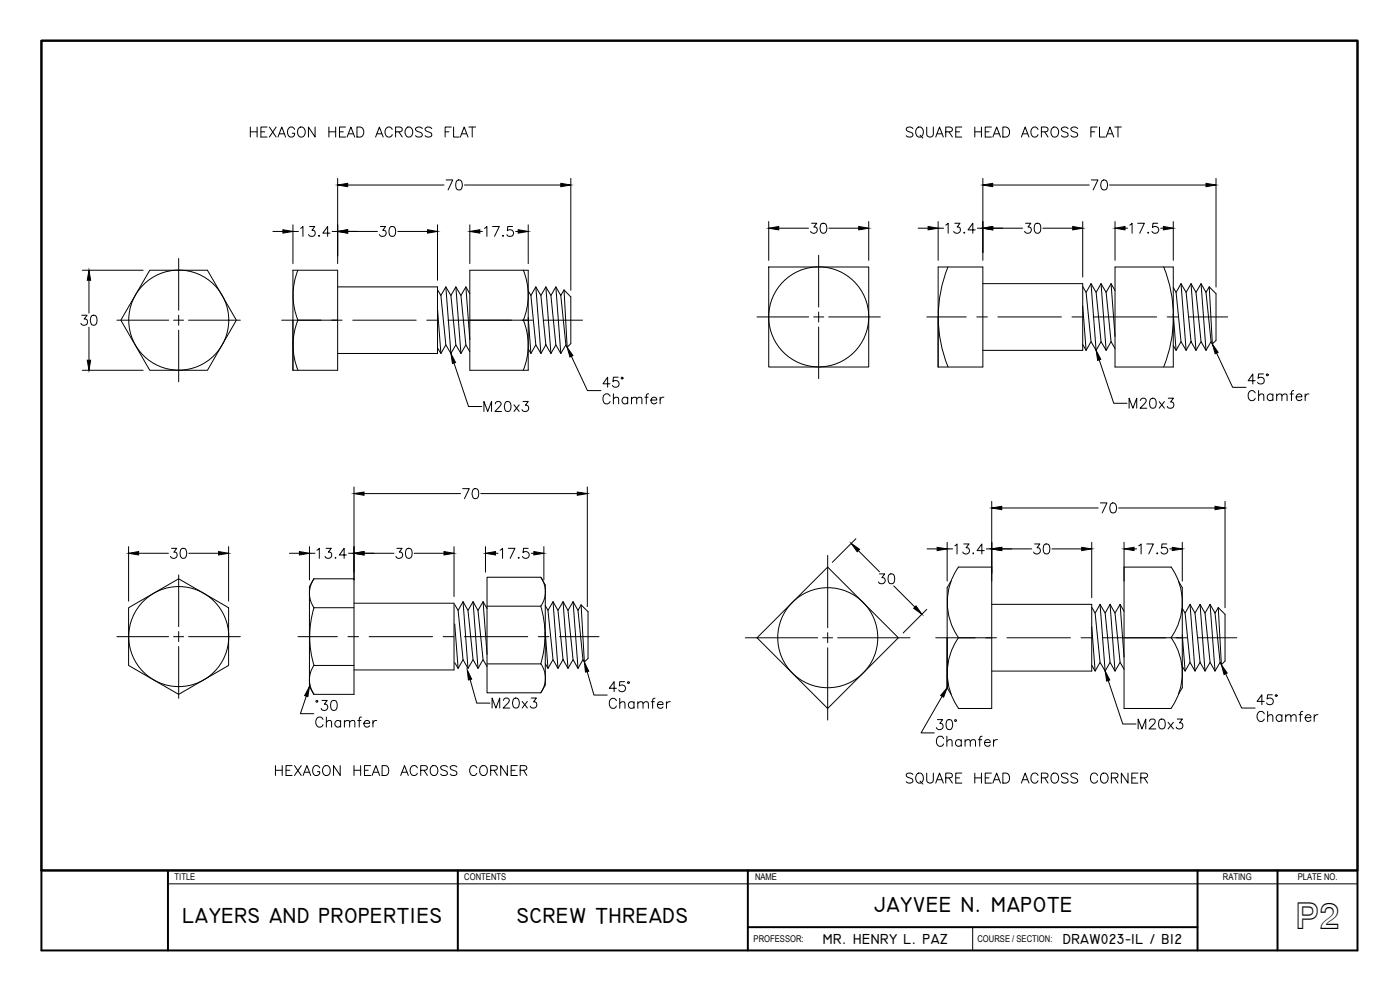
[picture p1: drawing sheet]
<svg xmlns="http://www.w3.org/2000/svg" width="420mm" height="297mm" viewBox="0 0 420 297" stroke-linecap="round" stroke-linejoin="round" font-family="sans-serif">
<!-- layer: 0 -->
<g fill="none" stroke="#000" stroke-width=".3">
<path d="M44.9 81.1h17.4l8.6 15-8.6 15h-17.4l-8.6-15zM87.9 81.1h13.4v30h-13.4zM89.4 81.1a20 20 0 0 0 0 14.9 20 20 0 0 0 0 15M101.3 86.1h30v20h-30M131.3 86.9l1 1.8 1.5 14.8 1.5 2.6 1.5-2.6M131.3 92.8l1 13.3M132.3 88.7l1.5-2.6 1.5 2.6 1.5 14.8 1.5 2.6 1.5-2.6M133.8 86.1l1.5 20M135.3 88.7l1.5-2.6 1.5 2.6 1.5 14.8 1.2 2.1M136.8 86.1l1.5 20M139.8 86.1l1.2 15.8M141 88.2l-1.2-2.1-1.5 2.6"/>
<path d="M141 81.1h17.5v30h-17.5zM157.1 81.1a20 20 0 0 1 0 14.9 20 20 0 0 1 0 15M158.5 87.3l.8 1.4 1.5 14.8 1.5 2.6 1.5-2.6M158.5 95.2l.8 10.9M159.3 88.7l1.5-2.6 1.5 2.6M160.8 86.1l1.5 20M163.8 86.1l1.5 2.6 1.5 14.8-1.5 2.6-1.5-2.6-1.5-14.8zM163.8 86.1l1.5 20M166.8 86.1l1.5 20M168.3 88.7l1.5 14.8M169.3 87l-1 1.7-1.5-2.6-1.5 2.6M169.3 87l2 2.1v14l-1.1 1.1"/>
<path d="M169.3 87l.9 17.2M230.7 80.1h30v30h-30zM281.5 80.1h13.5v30h-13.5zM284.5 80.1a40 40 0 0 0 0 30M295 85.1h29.9v20h-29.9M324.9 86l1.1 1.7 1.4 14.8 1.6 2.6 1.4-2.6M324.9 91.8l1.1 13.3M326 87.7l1.4-2.6 1.6 2.6 1.4 14.8 1.6 2.6 1.4-2.6M327.4 85.1l1.6 20M329 87.7l1.4-2.6 1.6 2.6 1.4 14.8 1.2 2.1M330.4 85.1l1.6 20M333.4 85.1l1.2 15.8"/>
<path d="M334.6 87.2l-1.2-2.1-1.4 2.6M334.6 80.1h17.5v30h-17.5zM349.2 80.1a40 40 0 0 1 0 30M352.1 86.3l.9 1.4 1.4 14.8 1.6 2.6 1.4-2.6M352.1 94.2l.9 10.9M353 87.7l1.4-2.6 1.6 2.6M354.4 85.1l1.6 20M357.4 85.1l1.5 2.6 1.6 14.8-1.6 2.6-1.5-2.6-1.4-14.8zM357.4 85.1l1.5 20M360.5 85.1l1.4 20M361.9 87.7l1.6 14.8M362.9 86.1l-1 1.6-1.4-2.6-1.6 2.6"/>
<path d="M362.9 86.1l2 2v14l-1.1 1.1M362.9 86.1l.9 17.1M133.8 103.5l-1.5 2.6-1-1.7M160.8 103.5l-1.5 2.6-.8-1.4M166.8 103.5l1.5 2.6 1.5-2.6 .4 .7M327.4 102.5l-1.4 2.6-1.1-1.7M354.4 102.5l-1.4 2.6-.9-1.4M360.5 102.5l1.4 2.6 1.6-2.6 .3 .7M94.2 173.7h12v34.6h-12l-1.3-2.3v-30zM94.2 173.7a7.5 7.5 0 0 0 0 8.6M146.2 173.2h16.1l1.3 2.3v30l-1.3 2.4h-16.1zM162.3 173.2a7.5 7.5 0 0 1 0 8.7"/>
<path d="M248.4 170.2l21.2 21.2-21.2 21.2-21.2-21.2zM285.4 174.4l-1.1 1.9v30l1.1 2M287.6 170.2h10v42.4h-10M287.7 170.1a18.4 18.4 0 0 0 0 21.2 18.4 18.4 0 0 0 0 21.2M351.5 170.1a18.4 18.4 0 0 1 0 21.2 18.4 18.4 0 0 1 0 21.2M351.5 170.2h-14.2v42.4h14.2M353.7 174.4l1.1 1.9v30l-1.1 2M38.6 182.3l15-8.6 15 8.6v17.4l-15 8.6-15-8.6zM94.2 182.3h12M94.2 199.7h12M94.2 182.3a29.9 29.9 0 0 0 0 17.4M94.2 199.6a7.5 7.5 0 0 0 0 8.7"/>
<path d="M106.2 181h30.1v20h-30.1M136.5 181.4l1 1.7 1.5 14.8 1.4 2.6 1.6-2.6M136.5 187.2l1 13.3M137.5 183.1l1.5-2.6 1.4 2.6 1.6 14.8 1.5 2.6 1.5-2.6M139 197.9l-1.5 2.6-1-1.7M139 180.5l1.4 20M140.4 183.1l1.6-2.6 1.5 2.6 1.5 14.8 1.2 2.1M142 180.5l1.5 20M145 180.5l1.2 15.9M146.2 182.6l-1.2-2.1-1.5 2.6M146.2 181.9h16.1M162.3 181.9a29.9 29.9 0 0 1 0 17.3h-16.1"/>
<path d="M162.3 199.2a7.5 7.5 0 0 1 0 8.6M163.6 181.7l.9 1.4 1.5 14.8 1.5 2.6 1.5-2.6M163.6 189.7l.9 10.8M164.5 183.1l1.5-2.6 1.5 2.6M166 197.9l-1.5 2.6-.9-1.3M166 180.5l1.5 20M169 180.5l1.5 2.6 1.5 14.8-1.5 2.6-1.5-2.6-1.5-14.8zM169 180.5l1.5 20M172 197.9l1.5 2.6 1.4-2.6 .5 .7M172 180.5l1.5 20M173.5 183.1l1.4 14.8M174.4 181.5l-.9 1.6-1.5-2.6-1.5 2.6"/>
<path d="M174.4 181.5l1 17.1M174.4 181.5l2.1 2v14l-1.1 1.1M297.6 181.3h30v20.1h-30M327.6 182.2l1.1 1.8 1.4 14.7 1.6 2.7 1.4-2.7M327.6 188l1.1 13.4M328.7 184l1.4-2.7 1.6 2.7 1.4 14.7 1.5 2.7 1.6-2.7M330.1 198.7l-1.4 2.7-1.1-1.8M330.1 181.3l1.6 20.1M331.7 184l1.4-2.7 1.5 2.7 1.6 14.7 1.1 2.1M333.1 181.3l1.5 20.1M336.2 181.3l1.1 15.9M337.3 183.4l-1.1-2.1-1.6 2.7"/>
<path d="M354.8 182.6l.9 1.4 1.5 14.7 1.4 2.7 1.6-2.7M354.8 190.5l.9 10.9M355.7 184l1.5-2.7 1.4 2.7M357.2 198.7l-1.5 2.7-.9-1.4M357.2 181.3l1.4 20.1M360.2 181.3l1.4 2.7 1.6 14.7-1.6 2.7-1.4-2.7-1.6-14.7zM360.2 181.3l1.4 20.1M363.2 198.7l1.4 2.7 1.6-2.7 .4 .7M363.2 181.3l1.4 20.1M364.6 184l1.6 14.7M365.6 182.3l-1 1.7-1.4-2.7-1.6 2.7M365.6 182.3l2.1 2v14l-1.1 1.1"/>
<path d="M365.6 182.3l1 17.1"/>
<circle cx="53.6" cy="96" r="15"/>
<circle cx="245.7" cy="95.1" r="15"/>
<circle cx="53.6" cy="191" r="15"/>
<circle cx="248.4" cy="191.3" r="15"/>
</g>
<!-- layer: CENTERLINES -->
<g fill="none" stroke="#000" stroke-width=".3">
<path d="M53.6 77.6v15.5M245.7 76.6v15.5M35.1 96.1h15.5M52.1 96.1h3M53.6 94.6v3M53.6 99.1v15.5M56.6 96.1h15.5M84.5 96.1h18.2M105.9 96.1h19M128.1 96.1h3.2M134.4 96.1h25.4M163 96.1h11.8"/>
<path d="M227.2 95.1h15.5M244.2 95.1h3M245.7 93.6v3M245.7 98.1v15.5M248.7 95.1h15.5M278.2 95.1h11.8M293.1 95.1h3.2M299.5 95.1h19M321.7 95.1h3.2M328.1 95.1h19M350.3 95.1h3.2M356.6 95.1h11.9"/>
<path d="M53.6 172.5v15.5M248.4 166.6v21.8M35.1 191h15.5M52.1 191h3M53.6 189.5v3M53.6 194v15.5M56.6 191h15.5M89.4 191h11.8M104.4 191h3.2M110.8 191h19M133 191h3.2M139.3 191h19.1"/>
<path d="M161.6 191h3.1M167.9 191h11.9M223.7 191.4h21.7M246.9 191.4h3M248.4 189.8v3M248.4 194.4v21.6M251.4 191.4h21.7M280.8 191.4h18.2M302.2 191.4h19.1M324.4 191.4h3.2M330.8 191.4h25.4M359.4 191.4h11.8"/>
</g>
<!-- layer: DIMENSIONS -->
<g fill="none" stroke="#000" stroke-width=".3">
<path d="M101.3 53.5v25.6M104.3 55.5h29M133.9 54h2l-1.4 3M137.2 54.2a.9 .9 0 0 1 1.4 .4 1.49 1.49 0 0 1-1 2.4 1.31 1.31 0 0 1-.8-1.7zM139.4 55.5h28.9M171.3 53.5v33.6M295 53.5v24.6M297.9 55.5h29M327.5 54h2l-1.4 3M330.8 54.2a.91 .91 0 0 1 1.4 .4 1.49 1.49 0 0 1-1 2.4 1.83 1.83 0 0 1-.4-2.8zM333 55.5h28.9M364.9 53.5v32.6"/>
<path d="M81.9 69.4h3M87.9 67.5v11.6M87.9 69.4h1.7M90.2 68.5l.7-.5v2.9M92.9 68h1.6l-.9 1.1a.95 .95 0 0 1 1 1.1 .95 .95 0 0 1-1.3 .7l-.4-.1-.3-.4M95.6 70.8h.3zM99 69.9h-2.1l1.4-1.9v2.9M99.7 69.4h1.6M104.3 69.4h9M114.2 68h1.5l-.8 1.1a.96 .96 0 0 1 1 1.1 .96 .96 0 0 1-1.3 .7l-.4-.1-.3-.4M117.2 68.1a1.02 1.02 0 0 1 1.4 .4 2.57 2.57 0 0 1-.3 2.3 1.02 1.02 0 0 1-1.4-.4 2.57 2.57 0 0 1 .3-2.3zM119.4 69.4h8.9"/>
<path d="M131.3 67.5v16.6M141 67.5v11.6M144 69.4h.8M145.4 68.5l.7-.5v2.9M147.8 68h2l-1.4 2.9M150.8 70.8h.3zM153.8 68h-1.4l-.1 1.2a1.06 1.06 0 0 1 1.6 0 1.06 1.06 0 0 1-.2 1.6 1.06 1.06 0 0 1-1.6-.4M154.8 69.4h.7M158.5 67.5v11.6M230.7 66.5v11.6M233.7 68.5h8.9M243.6 67h1.5l-.9 1.1a.99 .99 0 0 1 1 1.4 .99 .99 0 0 1-1.6 .3l-.3-.4"/>
<path d="M246.5 67.1a1.02 1.02 0 0 1 1.5 .4 1.55 1.55 0 0 1-1 2.5 1.66 1.66 0 0 1-.7-2.5zM248.7 68.5h9M260.7 66.5v11.6M275.5 68.5h3M281.5 66.5v11.6M281.5 68.5h1.7M283.8 67.5l.8-.5v3M286.5 67h1.6l-.8 1.1a.99 .99 0 0 1 .9 1.4 .99 .99 0 0 1-1.7 .3l-.3-.4M289.2 69.8h.3l-.1 .2zM292.7 69h-2.2l1.5-2v3M293.3 68.5h1.7M297.9 68.5h9"/>
<path d="M307.8 67h1.6l-.9 1.1a1 1 0 0 1 .9 1.4 1 1 0 0 1-1.6 .3l-.3-.4M310.8 67.1a1.02 1.02 0 0 1 1.4 .4 2.03 2.03 0 0 1-.7 2.5h-.3a1.96 1.96 0 0 1-.4-2.9zM313 68.5h8.9M324.9 66.5v16.6M334.6 66.5v11.6M337.6 68.5h.8M339 67.5l.8-.5v3M341.4 67h2l-1.4 3M344.5 69.8h.2l-.1 .2zM347.5 67h-1.5l-.1 1.3a1.07 1.07 0 0 1 1.6 0 1.07 1.07 0 0 1-.2 1.6 1.07 1.07 0 0 1-1.6-.5M348.3 68.5h.9M352.1 66.5v11.6"/>
<path d="M24.5 94.6h1.6l-.8 1.1a1 1 0 0 1 .9 .9 1 1 0 0 1-.8 1.1 1 1 0 0 1-1.1-.7M24.7 81.1h18.3M26.7 84.1v9.9M26.7 98.2v9.9M27.5 94.7a1.02 1.02 0 0 1 1.5 .4 2.03 2.03 0 0 1-.7 2.5h-.3a1.96 1.96 0 0 1-.5-2.9zM24.7 111.1h18.3M136.3 108.9l4.3 13.1h4M171.5 106.9l4.8 10.3h4M183.1 115.2h-2.1l1.4-2v3M183.1 118.9a1.09 1.09 0 0 0-1.3-.7 1.09 1.09 0 0 0-.8 1.1 1.3 1.3 0 0 0 .2 1.5 1.3 1.3 0 0 0 1.5 .2l.4-.5M184.1 119.7l.7-.5 .7 .1 .2 1.9M184.1 118.2v3"/>
<path d="M185.5 113.2h-1.4l-.1 1.3a1.05 1.05 0 0 1 1.5 0 1.05 1.05 0 0 1-.2 1.6 1.05 1.05 0 0 1-1.5-.5M188.4 119.6a.95 .95 0 0 0-1.4-.1 .95 .95 0 0 0 0 1.4 .95 .95 0 0 0 1.4-.2M188.4 119.2v2M189.5 119.7l.7-.5 .8 .1 .1 1.9M189.5 119.2v2M191.1 119.7l.7-.5 .7 .1 .1 1.9M193.5 119.2h1M194.7 118.2l-.6 .1-.1 .5v2.4M198.1 119.2v2M199.2 119.2a.93 .93 0 0 0-1.1 .8M329.9 108l4.3 13h4M365.1 105.9l4.8 10.3h4.1"/>
<path d="M376.7 114.2h-2.1l1.4-2v3M376.7 117.9a1.09 1.09 0 0 0-1.2-.7 1.09 1.09 0 0 0-.9 1.1 1.3 1.3 0 0 0 .3 1.5 1.3 1.3 0 0 0 1.4 .3l.4-.6M377.7 118.8l.7-.6 .8 .1 .1 1.9M377.7 117.2v3M379.2 112.2h-1.5l-.1 1.3a1.06 1.06 0 0 1 1.6 0 1.06 1.06 0 0 1-.2 1.6 1.06 1.06 0 0 1-1.6-.4M382 118.6a.95 .95 0 0 0-1.4-.1 .95 .95 0 0 0 0 1.4 .95 .95 0 0 0 1.4-.1M382 118.2v2M383.1 118.8l.8-.6 .7 .1 .1 1.9M383.1 118.2v2M384.7 118.8l.7-.6 .8 .1 .1 1.9M387.1 118.2h1M388.3 117.2l-.6 .2-.1 .4v2.4"/>
<path d="M389 119.1h1.7a.92 .92 0 0 0-1.3-.8 .92 .92 0 0 0-.2 1.5 .9 .9 0 0 0 1.5 0M391.7 118.2v2M392.8 118.2a.98 .98 0 0 0-1.1 .9M195.4 120h1.7a.92 .92 0 0 0-1.3-.7 .92 .92 0 0 0-.3 1.4 .9 .9 0 0 0 1.6 0M106.2 146.1v27.9M109.2 148.1h29M138.8 146.6h2l-1.4 3M142.1 146.7a1.02 1.02 0 0 1 1.4 .5 2.03 2.03 0 0 1-.7 2.4h-.3a1.96 1.96 0 0 1-.4-2.9zM144.3 148.1h29M176.3 146.1v35.9M297.6 150.4v23.9M300.6 152.4h29"/>
<path d="M330.2 150.9h2l-1.4 3M333.5 151.1a.94 .94 0 0 1 1.4 .4 1.49 1.49 0 0 1-.9 2.4 1.58 1.58 0 0 1-.8-2.4zM335.7 152.4h28.9M367.7 150.4v31.9M38.6 164v16.4M41.6 166h8.9M51.5 164.5h1.5l-.8 1.2a1 1 0 0 1 .8 1.4 1 1 0 0 1-1.7 .1l-.1-.3M54.5 164.6a.97 .97 0 0 1 1.4 .5 1.55 1.55 0 0 1-1 2.4 1.96 1.96 0 0 1-.4-2.9zM56.7 166h8.9M68.6 164v16.4M86.9 166h3M92.9 166h1.6"/>
<path d="M92.9 164v10M95.1 165.1l.7-.6v3M97.9 164.5h1.5l-.9 1.2a1 1 0 0 1 1 .9 1 1 0 0 1-.8 1 1 1 0 0 1-1.1-.7M100.6 167.4h.2l-.1 .1zM104 166.5h-2.2l1.5-2v3M104.6 166h1.6M109.2 166h9M119.1 164.5h1.6l-.9 1.2a1 1 0 0 1 1 1.4 1 1 0 0 1-1.7 .3l-.3-.5M122.1 164.6a1.02 1.02 0 0 1 1.5 .5 2.03 2.03 0 0 1-.8 2.4h-.3a1.96 1.96 0 0 1-.4-2.9zM124.3 166h9M136.3 164v15M145.7 164v7.7"/>
<path d="M148.7 166h.8M150.1 165.1l.7-.6v3M152.6 164.5h1.9l-1.4 3M155.5 167.4h.3l-.1 .1zM158.5 164.5h-1.4l-.1 1.3a1.06 1.06 0 0 1 1.6-.1 1.06 1.06 0 0 1-.2 1.6 1.06 1.06 0 0 1-1.6-.4M159.5 166h.7M163.2 164v10M256.9 161.6l-7.1 7.1M257.6 165.2l6.3 6.3M263.9 172.2h1.6l-.8 1.1a.96 .96 0 0 1 1 1.1 .96 .96 0 0 1-1.3 .7l-.5-.1-.3-.4M266.9 172.3a1.02 1.02 0 0 1 1.5 .4 2.57 2.57 0 0 1-.3 2.3 1.02 1.02 0 0 1-1.5-.4 2.57 2.57 0 0 1 .3-2.3zM268.2 175.8l6.4 6.3"/>
<path d="M278.2 164.7h3M284.3 162.7v11.6M284.3 164.7h1.6M286.5 163.8l.7-.6v3M289.2 163.2h1.6l-.9 1.2a1 1 0 0 1 1 .9 1 1 0 0 1-.8 1 1 1 0 0 1-1.1-.7M292.1 165.9v.3zM295.4 165.2h-2.2l1.5-2v3M296 164.7h1.6M300.6 164.7h9M310.5 163.2h1.6l-.9 1.2a1 1 0 0 1 1 1.3 1 1 0 0 1-1.7 .3l-.3-.4M313.5 163.3a1.02 1.02 0 0 1 1.4 .5 2.03 2.03 0 0 1-.7 2.4h-.3a1.96 1.96 0 0 1-.4-2.9zM315.7 164.7h8.9"/>
<path d="M327.6 162.7v16.6M337.3 162.7v11.6M340.3 164.7h.8M341.7 163.8l.8-.6v3M344.2 163.2h1.9l-1.4 3M347.3 165.9l.2 .1-.2 .2zM350.2 163.2h-1.5l-.1 1.3a1.07 1.07 0 0 1 1.6 0 1.07 1.07 0 0 1-.2 1.6 1.07 1.07 0 0 1-1.6-.5M351.1 164.7h.7M354.8 162.7v11.6M278.1 182.9l-7.1 7M91.9 208.8l-1.7 5.3h4M96.6 210.2h1.6l-.8 1.1a1.01 1.01 0 0 1 .8 1.5 1.01 1.01 0 0 1-1.7 .1l-.1-.3"/>
<path d="M96.9 215.9a1.11 1.11 0 0 0-1.2-.7 1.11 1.11 0 0 0-.9 1.1v.7a1.11 1.11 0 0 0 .9 1.2 1.11 1.11 0 0 0 1.2-.8M97.9 216.7l.8-.5 .6 .1 .2 1.9M97.9 215.2v3M99.6 210.3a1.02 1.02 0 0 1 1.5 .4 2.03 2.03 0 0 1-.7 2.5h-.3a1.96 1.96 0 0 1-.5-2.9zM102.2 216.6a.97 .97 0 0 0-1.4-.2 .97 .97 0 0 0 0 1.5 .97 .97 0 0 0 1.4-.2M102.2 216.2v2M103.4 216.7l.7-.5 .7 .1 .1 1.9M103.4 216.2v2M104.9 216.7l.7-.5 .8 .1 .1 1.9M107.3 216.2h1.1M108.5 215.2l-.6 .1-.1 .4v2.5M109.2 217h1.7a.92 .92 0 0 0-1.3-.8 .92 .92 0 0 0-.2 1.5 .9 .9 0 0 0 1.5 0"/>
<path d="M111.9 216.2v2M113.1 216.2a.93 .93 0 0 0-1.2 .8M141.1 203.9l2 7.1h4M176.2 201.5l2.1 7h3.9M185 206.5h-2.1l1.4-2v3M185 210.2a1.05 1.05 0 0 0-1.6-.5 1.75 1.75 0 0 0 .3 2.8 1.02 1.02 0 0 0 1.3-.7M186 211.1l.7-.6 .7 .2 .2 1.8M186 209.5v3M187.4 204.5h-1.4l-.1 1.3a1.07 1.07 0 0 1 1.6 0 1.07 1.07 0 0 1-.3 1.6 1.07 1.07 0 0 1-1.5-.4M190.3 211a.95 .95 0 0 0-1.4-.2 .95 .95 0 0 0 0 1.4 .95 .95 0 0 0 1.4-.1M190.3 210.5v2M191.4 211.1l.7-.6 .8 .2 .1 1.8"/>
<path d="M191.4 210.5v2M193 211.1l.7-.6 .7 .2 .2 1.8M195.4 210.5h1M196.6 209.5l-.6 .2-.1 .4v2.4M197.3 211.4h1.7a.92 .92 0 0 0-1.3-.8 .92 .92 0 0 0-.3 1.5 .91 .91 0 0 0 1.6 0M200 210.5v2M201.2 210.5a.93 .93 0 0 0-1.2 .9M281.3 215.9h1.6l-.8 1.2a.99 .99 0 0 1 .8 1.3 .99 .99 0 0 1-1.6 .4l-.3-.5M282.7 208.9l-6.3 11h4M284.3 216a.97 .97 0 0 1 1.4 .5 1.55 1.55 0 0 1-.9 2.4 1.96 1.96 0 0 1-.5-2.9zM332.6 204.2l4.4 13h3.9M367.8 202.2l4.8 10.2h4.1"/>
<path d="M379.4 210.5h-2.1l1.4-2v2.9M379.4 214.2a1.11 1.11 0 0 0-1.2-.7 1.11 1.11 0 0 0-.9 1.1 1.32 1.32 0 0 0 .3 1.4 1.32 1.32 0 0 0 1.4 .3l.4-.6M380.4 215l.7-.6 .7 .2 .2 1.9M380.4 213.5v3M381.8 208.5h-1.4l-.1 1.2a1.06 1.06 0 0 1 1.6 0 1.06 1.06 0 0 1-.2 1.6 1.06 1.06 0 0 1-1.6-.4M384.7 214.9a.96 .96 0 0 0-1.4-.2 .96 .96 0 0 0 0 1.4 .96 .96 0 0 0 1.4-.1M384.7 214.4v2.1M385.9 215l.7-.6 .7 .2 .1 1.9M385.9 214.4v2.1M387.4 215l.7-.6 .8 .2 .1 1.9M389.8 214.4h1M391 213.5l-.6 .1-.1 .4v2.5"/>
<path d="M391.7 215.3h1.7a.87 .87 0 0 0-.8-.9 .87 .87 0 0 0-.9 .9v.3a.92 .92 0 0 0 .7 .9 .92 .92 0 0 0 1-.5M394.4 214.4v2.1M395.5 214.4a1 1 0 0 0-1.1 .9M283.2 221.6a1.11 1.11 0 0 0-1.3-.7 1.11 1.11 0 0 0-.9 1.2 1.34 1.34 0 0 0 .3 1.4 1.34 1.34 0 0 0 1.5 .3l.4-.6M284.2 222.5l.7-.6 .7 .2 .1 1.8M284.2 220.9v3M288.5 222.3a.97 .97 0 0 0-1.4-.1 .97 .97 0 0 0 0 1.4 .97 .97 0 0 0 1.4-.1M288.5 221.9v2M289.6 222.5l.7-.6 .7 .2 .2 1.8M289.6 221.9v2M291.2 222.5l.7-.6 .7 .2 .2 1.8M293.6 221.9h1"/>
<path d="M294.8 220.9l-.6 .1-.2 .5v2.4M295.5 222.8h1.7a.92 .92 0 0 0-1.3-.8 .92 .92 0 0 0-.3 1.5 .91 .91 0 0 0 1.6 0M298.2 221.9v2M299.3 221.9a.93 .93 0 0 0-1.1 .9"/>
<circle cx="186.7" cy="113.4" r=".28"/>
<circle cx="380.3" cy="112.5" r=".28"/>
<circle cx="95.1" cy="210.4" r=".28"/>
<circle cx="188.6" cy="204.8" r=".28"/>
<circle cx="286.8" cy="216.2" r=".28"/>
<circle cx="383" cy="208.7" r=".28"/>
</g>
<g fill="#000" stroke="#000" stroke-width=".3">
<path d="M101.3 55.5l3-.5v1zM168.3 55l3 .5-3 .5zM295 55.5l2.9-.5v1zM361.9 55l3 .5-3 .5zM84.9 68.9l3 .5-3 .5zM101.3 69.4l3-.5v1zM128.3 68.9l3 .5-3 .5zM141 69.4l3-.5v1zM155.5 68.9l3 .5-3 .5zM230.7 68.5l3-.5v1zM257.7 68l3 .5-3 .5zM278.5 68l3 .5-3 .5z"/>
<path d="M295 68.5l2.9-.5v1zM321.9 68l3 .5-3 .5zM334.6 68.5l3-.5v1zM349.2 68l2.9 .5-2.9 .5zM26.7 81.1l.5 3h-1zM26.2 108.1h1l-.5 3zM135.3 106.1l1.4 2.7-.9 .3zM170.2 104.2l1.7 2.5-.8 .4zM329 105.1l1.4 2.7-1 .3zM363.8 103.2l1.8 2.5-.9 .4zM106.2 148.1l3-.5v1zM173.3 147.6l3 .5-3 .5z"/>
<path d="M297.6 152.4l3-.5v1zM364.6 151.9l3.1 .5-3.1 .5zM38.6 166l3-.5v1zM65.6 165.5l3 .5-3 .5zM89.9 165.5l3 .5-3 .5zM106.2 166l3-.5v1zM133.3 165.5l3 .5-3 .5zM145.7 166l3-.5v1zM160.2 165.5l3 .5-3 .5zM255.5 163l2.5 1.8-.8 .7zM281.2 164.2l3.1 .5-3.1 .5zM297.6 164.7l3-.5v1z"/>
<path d="M324.6 164.2l3 .5-3 .5zM337.3 164.7l3-.5v1zM351.8 164.2l3 .5-3 .5zM274.9 181.8l1.8 2.5-2.5-1.8zM92.9 206l-.5 3-1-.3zM140.2 201l1.3 2.8-.9 .2zM175.4 198.6l1.3 2.8-1 .2zM284.3 206.3l-1.1 2.9-.9-.5zM331.7 201.4l1.4 2.6-1 .4zM366.6 199.4l1.7 2.5-.9 .5z"/>
</g>
<!-- layer: A-ANNO-TTLB -->
<path d="M12.4 12.2h395v273h-395zM12.4 12.2h395v249h-395zM12.4 261.2h395M50.4 261.2v24M137.4 261.2v24M224.4 278.2h135M224.4 261.2v24M359.4 261.2v24M383.4 261.2v24" fill="none" stroke="#000" stroke-width=".59"/>
<!-- layer: A-ANNO-TEXT -->
<path d="M50.4 265.2h357M291.9 278.2v7" fill="none" stroke="#000" stroke-width=".3"/>
<text font-size="11.1" x="388.7" y="278.7">P2</text>
<g font-size="6.6">
<text x="270.6" y="42.7">SQUARE HEAD ACROSS FLAT</text>
<text x="337.6" y="123.8">M20x3</text>
<text x="146.4" y="213.8">M20x3</text>
<text x="270.6" y="236.4">SQUARE HEAD ACROSS CORNER</text>
<text x="262.3" y="273.7">JAYVEE N. MAPOTE</text>
<text x="54.8" y="277">LAYERS AND PROPERTIES</text>
<text x="155.1" y="277">SCREW THREADS</text>
</g>
<g font-size="6.2">
<text x="73.7" y="42.3">HEXAGON HEAD ACROSS FLAT</text>
<text x="143.9" y="124.5">M20x3</text>
<text x="340.4" y="219.8">M20x3</text>
<text x="81.5" y="233.9">HEXAGON HEAD ACROSS CORNER</text>
</g>
<g font-size="4.4">
<text x="247" y="283.1">MR. HENRY L. PAZ</text>
<text x="318.9" y="283.1">DRAW023-1L / B12</text>
</g>
<g font-size="2.8">
<text x="52.4" y="264.1">TITLE</text>
<text x="139.3" y="264.1">CONTENTS</text>
<text x="226.6" y="264.1">NAME</text>
<text x="367" y="264">RATING</text>
<text x="389.5" y="264">PLATE NO.</text>
<text x="226.2" y="282.7">PROFESSOR:</text>
<text x="293.4" y="282.7">COURSE / SECTION:</text>
</g>
</svg>
